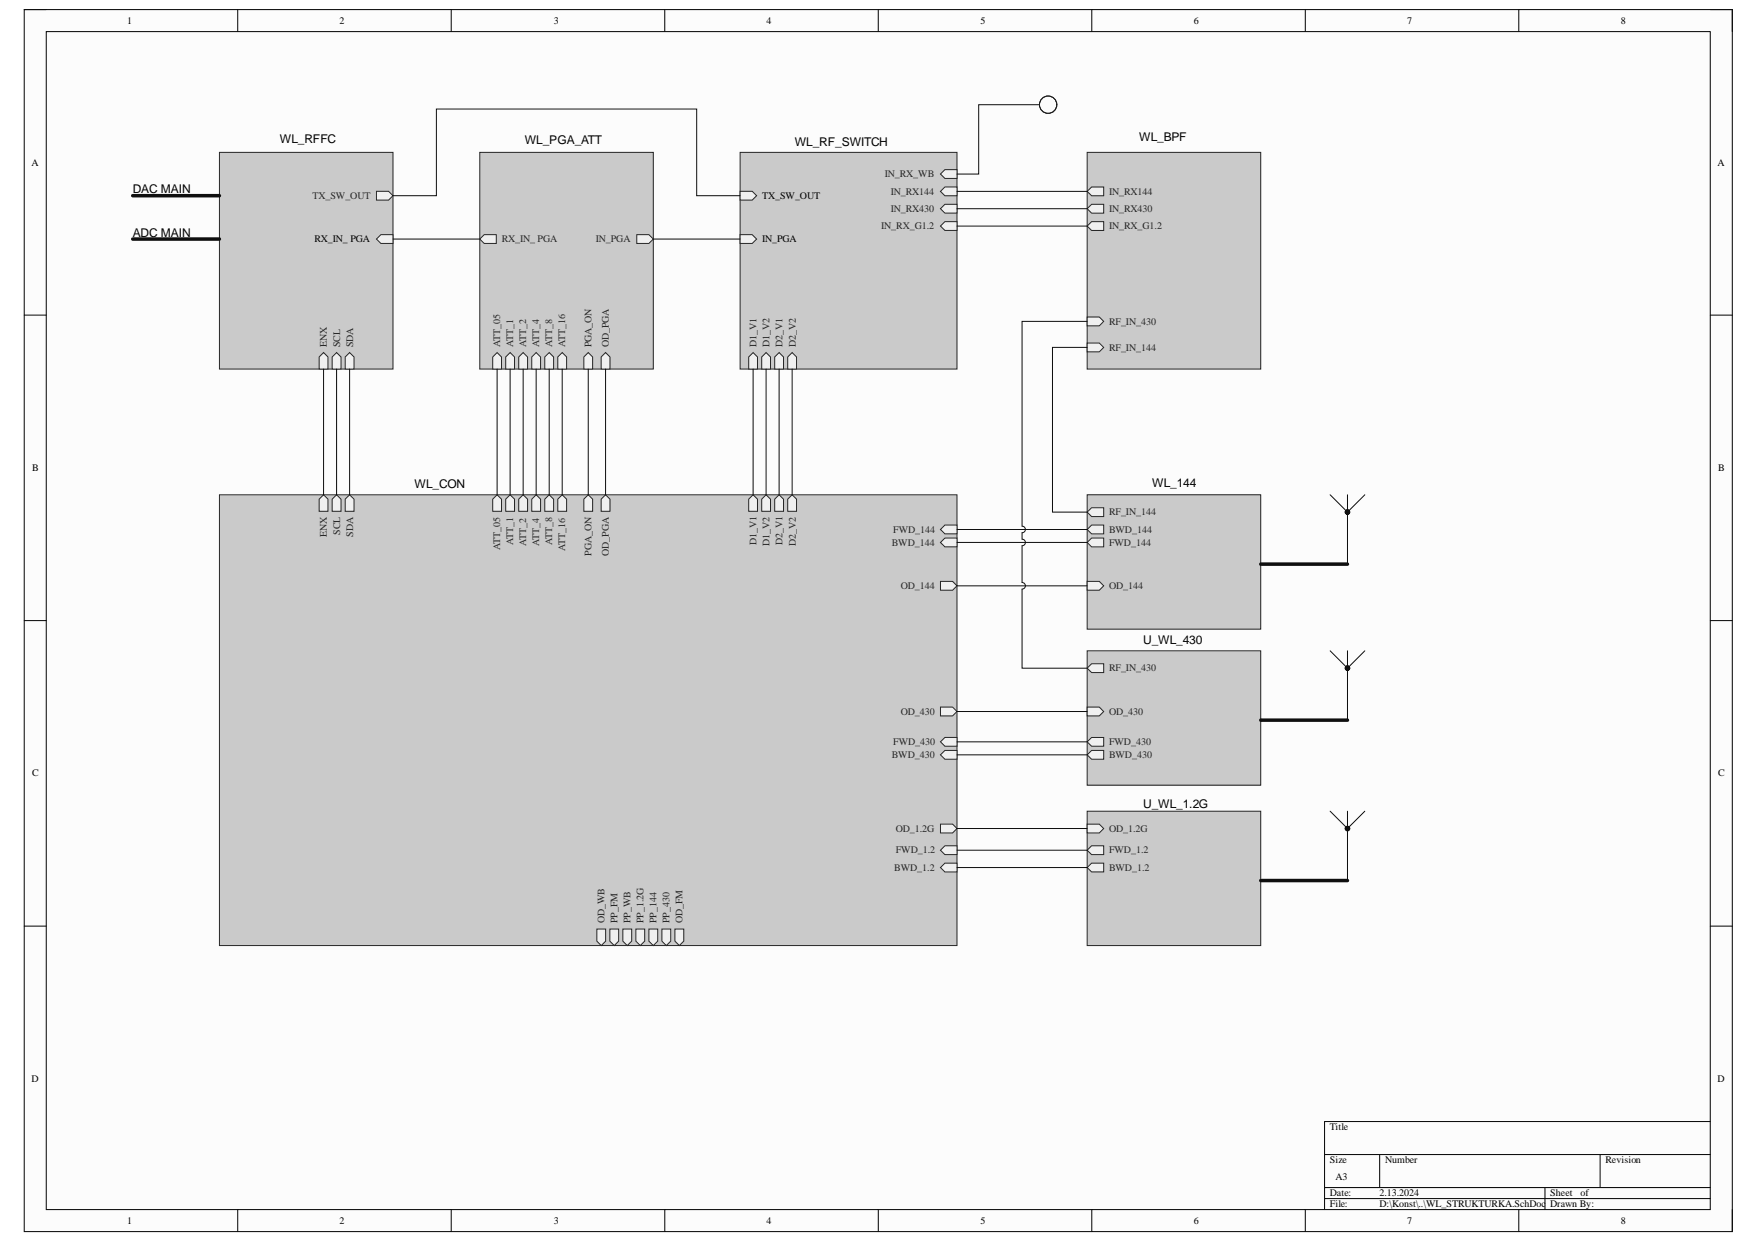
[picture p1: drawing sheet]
<svg xmlns="http://www.w3.org/2000/svg" width="297mm" height="210mm" viewBox="0 0 297 210" stroke-linecap="round" stroke-linejoin="round" font-family="sans-serif">
<path d="M4.1 1.6h288.6v206.5h-288.6z" fill-rule="evenodd" fill="#fcfcfc"/>
<path d="M4.1 1.6h288.6v206.5h-288.6z" fill="none" stroke="#000" stroke-width=".17"/>
<path d="M7.8 5.3h281.2v199.1h-281.2z" fill-rule="evenodd" fill="#fcfcfc"/>
<g fill="none" stroke="#000" stroke-width=".17">
<path d="M4.1 1.6h3.7M7.8 5.3h281.2v199.1h-281.2zM40.2 1.6v3.7M76.2 1.6v3.7M112.3 1.6v3.7M148.4 1.6v3.7M184.5 1.6v3.7M220.5 1.6v3.7M256.6 1.6v3.7M289 1.6h3.7v3.7M4.1 53.3h3.7M289 53.3h3.7"/>
<path d="M4.1 104.9h3.7M289 104.9h3.7M4.1 156.5h3.7M289 156.5h3.7M223.8 195.1h65.2M233.1 195.1v5.6M270.4 195.1v5.6M289 189.5h-65.2v14.9M40.2 204.4v3.7M76.2 204.4v3.7M112.3 204.4v3.7M148.4 204.4v3.7"/>
<path d="M184.5 204.4v3.7M220.5 204.4v3.7M223.8 200.7h65.2M223.8 202.6h65.2M256.6 204.4v3.7M261 200.7v3.7M292.7 204.4v3.7"/>
</g>
<path d="M183.7 83.6h29.3v22.7h-29.3z" fill-rule="evenodd" fill="#cacaca"/>
<path d="M183.7 83.6h29.3v22.7h-29.3z" fill="none" stroke="#262626" stroke-width=".17"/>
<path d="M183.7 91.7l.7-.8h2.1v1.5h-2.1z" fill-rule="evenodd" fill="#f0f0f0"/>
<path d="M183.7 91.7l.7-.8h2.1v1.5h-2.1z" fill="none" stroke="#262626" stroke-width=".17"/>
<path d="M183.7 89.5l.7-.8h2.1v1.5h-2.1z" fill-rule="evenodd" fill="#f0f0f0"/>
<path d="M183.7 89.5l.7-.8h2.1v1.5h-2.1z" fill="none" stroke="#262626" stroke-width=".17"/>
<path d="M183.7 98.3h2l.8 .7-.8 .7h-2z" fill-rule="evenodd" fill="#f0f0f0"/>
<path d="M183.7 98.3h2l.8 .7-.8 .7h-2z" fill="none" stroke="#262626" stroke-width=".17"/>
<path d="M183.7 86.5l.7-.7h2.1v1.5h-2.1z" fill-rule="evenodd" fill="#f0f0f0"/>
<path d="M183.7 86.5l.7-.7h2.1v1.5h-2.1z" fill="none" stroke="#262626" stroke-width=".17"/>
<path d="M37.1 83.6h124.6v76.2h-124.6z" fill-rule="evenodd" fill="#cacaca"/>
<path d="M37.1 83.6h124.6v76.2h-124.6z" fill="none" stroke="#262626" stroke-width=".17"/>
<path d="M126.5 84.4l.7-.8 .8 .8v2h-1.5z" fill-rule="evenodd" fill="#f0f0f0"/>
<path d="M126.5 84.4l.7-.8 .8 .8v2h-1.5z" fill="none" stroke="#262626" stroke-width=".17"/>
<path d="M128.7 84.4l.7-.8 .8 .8v2h-1.5z" fill-rule="evenodd" fill="#f0f0f0"/>
<path d="M128.7 84.4l.7-.8 .8 .8v2h-1.5z" fill="none" stroke="#262626" stroke-width=".17"/>
<path d="M130.9 84.4l.7-.8 .8 .8v2h-1.5z" fill-rule="evenodd" fill="#f0f0f0"/>
<path d="M130.9 84.4l.7-.8 .8 .8v2h-1.5z" fill="none" stroke="#262626" stroke-width=".17"/>
<path d="M133.1 84.4l.7-.8 .8 .8v2h-1.5z" fill-rule="evenodd" fill="#f0f0f0"/>
<path d="M133.1 84.4l.7-.8 .8 .8v2h-1.5z" fill="none" stroke="#262626" stroke-width=".17"/>
<path d="M58.3 84.4l.8-.8 .7 .8v2h-1.5z" fill-rule="evenodd" fill="#f0f0f0"/>
<path d="M58.3 84.4l.8-.8 .7 .8v2h-1.5z" fill="none" stroke="#262626" stroke-width=".17"/>
<path d="M56.1 84.4l.8-.8 .7 .8v2h-1.5z" fill-rule="evenodd" fill="#f0f0f0"/>
<path d="M56.1 84.4l.8-.8 .7 .8v2h-1.5z" fill="none" stroke="#262626" stroke-width=".17"/>
<path d="M53.9 84.4l.8-.8 .7 .8v2h-1.5z" fill-rule="evenodd" fill="#f0f0f0"/>
<path d="M53.9 84.4l.8-.8 .7 .8v2h-1.5z" fill="none" stroke="#262626" stroke-width=".17"/>
<path d="M83.3 84.4l.7-.8 .7 .8v2h-1.4z" fill-rule="evenodd" fill="#f0f0f0"/>
<path d="M83.3 84.4l.7-.8 .7 .8v2h-1.4z" fill="none" stroke="#262626" stroke-width=".17"/>
<path d="M85.4 84.4l.8-.8 .7 .8v2h-1.5z" fill-rule="evenodd" fill="#f0f0f0"/>
<path d="M85.4 84.4l.8-.8 .7 .8v2h-1.5z" fill="none" stroke="#262626" stroke-width=".17"/>
<path d="M87.6 84.4l.8-.8 .7 .8v2h-1.5z" fill-rule="evenodd" fill="#f0f0f0"/>
<path d="M87.6 84.4l.8-.8 .7 .8v2h-1.5z" fill="none" stroke="#262626" stroke-width=".17"/>
<path d="M89.8 84.4l.8-.8 .7 .8v2h-1.5z" fill-rule="evenodd" fill="#f0f0f0"/>
<path d="M89.8 84.4l.8-.8 .7 .8v2h-1.5z" fill="none" stroke="#262626" stroke-width=".17"/>
<path d="M92 84.4l.8-.8 .7 .8v2h-1.5z" fill-rule="evenodd" fill="#f0f0f0"/>
<path d="M92 84.4l.8-.8 .7 .8v2h-1.5z" fill="none" stroke="#262626" stroke-width=".17"/>
<path d="M94.2 84.4l.8-.8 .7 .8v2h-1.5z" fill-rule="evenodd" fill="#f0f0f0"/>
<path d="M94.2 84.4l.8-.8 .7 .8v2h-1.5z" fill="none" stroke="#262626" stroke-width=".17"/>
<path d="M158.9 89.5l.8-.8h2v1.5h-2z" fill-rule="evenodd" fill="#f0f0f0"/>
<path d="M158.9 89.5l.8-.8h2v1.5h-2z" fill="none" stroke="#262626" stroke-width=".17"/>
<path d="M158.9 91.7l.8-.8h2v1.5h-2z" fill-rule="evenodd" fill="#f0f0f0"/>
<path d="M158.9 91.7l.8-.8h2v1.5h-2z" fill="none" stroke="#262626" stroke-width=".17"/>
<path d="M158.9 98.3h2.1l.7 .7-.7 .7h-2.1z" fill-rule="evenodd" fill="#f0f0f0"/>
<path d="M158.9 98.3h2.1l.7 .7-.7 .7h-2.1z" fill="none" stroke="#262626" stroke-width=".17"/>
<path d="M158.9 119.5h2.1l.7 .7-.7 .8h-2.1z" fill-rule="evenodd" fill="#f0f0f0"/>
<path d="M158.9 119.5h2.1l.7 .7-.7 .8h-2.1z" fill="none" stroke="#262626" stroke-width=".17"/>
<path d="M158.9 125.4l.8-.8h2v1.5h-2z" fill-rule="evenodd" fill="#f0f0f0"/>
<path d="M158.9 125.4l.8-.8h2v1.5h-2z" fill="none" stroke="#262626" stroke-width=".17"/>
<path d="M158.9 127.6l.8-.8h2v1.5h-2z" fill-rule="evenodd" fill="#f0f0f0"/>
<path d="M158.9 127.6l.8-.8h2v1.5h-2z" fill="none" stroke="#262626" stroke-width=".17"/>
<path d="M158.9 139.3h2.1l.7 .7-.7 .8h-2.1z" fill-rule="evenodd" fill="#f0f0f0"/>
<path d="M158.9 139.3h2.1l.7 .7-.7 .8h-2.1z" fill="none" stroke="#262626" stroke-width=".17"/>
<path d="M158.9 143.7l.8-.8h2v1.5h-2z" fill-rule="evenodd" fill="#f0f0f0"/>
<path d="M158.9 143.7l.8-.8h2v1.5h-2z" fill="none" stroke="#262626" stroke-width=".17"/>
<path d="M158.9 146.6l.8-.7h2v1.5h-2z" fill-rule="evenodd" fill="#f0f0f0"/>
<path d="M158.9 146.6l.8-.7h2v1.5h-2z" fill="none" stroke="#262626" stroke-width=".17"/>
<path d="M114 157h1.5v2.1l-.7 .7-.8-.7z" fill-rule="evenodd" fill="#f0f0f0"/>
<path d="M114 157h1.5v2.1l-.7 .7-.8-.7z" fill="none" stroke="#262626" stroke-width=".17"/>
<path d="M98.6 84.4l.8-.8 .7 .8v2h-1.5z" fill-rule="evenodd" fill="#f0f0f0"/>
<path d="M98.6 84.4l.8-.8 .7 .8v2h-1.5z" fill="none" stroke="#262626" stroke-width=".17"/>
<path d="M111.8 157h1.5v2.1l-.7 .7-.8-.7z" fill-rule="evenodd" fill="#f0f0f0"/>
<path d="M111.8 157h1.5v2.1l-.7 .7-.8-.7z" fill="none" stroke="#262626" stroke-width=".17"/>
<path d="M109.6 157h1.5v2.1l-.7 .7-.8-.7z" fill-rule="evenodd" fill="#f0f0f0"/>
<path d="M109.6 157h1.5v2.1l-.7 .7-.8-.7z" fill="none" stroke="#262626" stroke-width=".17"/>
<path d="M107.4 157h1.5v2.1l-.7 .7-.8-.7z" fill-rule="evenodd" fill="#f0f0f0"/>
<path d="M107.4 157h1.5v2.1l-.7 .7-.8-.7z" fill="none" stroke="#262626" stroke-width=".17"/>
<path d="M105.2 157h1.5v2.1l-.7 .7-.8-.7z" fill-rule="evenodd" fill="#f0f0f0"/>
<path d="M105.2 157h1.5v2.1l-.7 .7-.8-.7z" fill="none" stroke="#262626" stroke-width=".17"/>
<path d="M103 157h1.5v2.1l-.7 .7-.8-.7z" fill-rule="evenodd" fill="#f0f0f0"/>
<path d="M103 157h1.5v2.1l-.7 .7-.8-.7z" fill="none" stroke="#262626" stroke-width=".17"/>
<path d="M100.8 157h1.5v2.1l-.7 .7-.8-.7z" fill-rule="evenodd" fill="#f0f0f0"/>
<path d="M100.8 157h1.5v2.1l-.7 .7-.8-.7z" fill="none" stroke="#262626" stroke-width=".17"/>
<path d="M101.6 84.4l.7-.8 .8 .8v2h-1.5z" fill-rule="evenodd" fill="#f0f0f0"/>
<path d="M101.6 84.4l.7-.8 .8 .8v2h-1.5z" fill="none" stroke="#262626" stroke-width=".17"/>
<path d="M81.1 25.8h29.3v36.6h-29.3z" fill-rule="evenodd" fill="#cacaca"/>
<path d="M81.1 25.8h29.3v36.6h-29.3z" fill="none" stroke="#262626" stroke-width=".17"/>
<path d="M107.6 39.7h2l.8 .7-.8 .7h-2z" fill-rule="evenodd" fill="#f0f0f0"/>
<path d="M107.6 39.7h2l.8 .7-.8 .7h-2z" fill="none" stroke="#262626" stroke-width=".17"/>
<path d="M81.1 40.4l.7-.7h2.1v1.4h-2.1z" fill-rule="evenodd" fill="#f0f0f0"/>
<path d="M81.1 40.4l.7-.7h2.1v1.4h-2.1z" fill="none" stroke="#262626" stroke-width=".17"/>
<path d="M84 59.6l.7 .7v2.1h-1.4v-2.1z" fill-rule="evenodd" fill="#f0f0f0"/>
<path d="M84 59.6l.7 .7v2.1h-1.4v-2.1z" fill="none" stroke="#262626" stroke-width=".17"/>
<path d="M85.4 60.3l.8-.7 .7 .7v2.1h-1.5z" fill-rule="evenodd" fill="#f0f0f0"/>
<path d="M85.4 60.3l.8-.7 .7 .7v2.1h-1.5z" fill="none" stroke="#262626" stroke-width=".17"/>
<path d="M87.6 60.3l.8-.7 .7 .7v2.1h-1.5z" fill-rule="evenodd" fill="#f0f0f0"/>
<path d="M87.6 60.3l.8-.7 .7 .7v2.1h-1.5z" fill="none" stroke="#262626" stroke-width=".17"/>
<path d="M89.8 60.3l.8-.7 .7 .7v2.1h-1.5z" fill-rule="evenodd" fill="#f0f0f0"/>
<path d="M89.8 60.3l.8-.7 .7 .7v2.1h-1.5z" fill="none" stroke="#262626" stroke-width=".17"/>
<path d="M92 60.3l.8-.7 .7 .7v2.1h-1.5z" fill-rule="evenodd" fill="#f0f0f0"/>
<path d="M92 60.3l.8-.7 .7 .7v2.1h-1.5z" fill="none" stroke="#262626" stroke-width=".17"/>
<path d="M94.2 60.3l.8-.7 .7 .7v2.1h-1.5z" fill-rule="evenodd" fill="#f0f0f0"/>
<path d="M94.2 60.3l.8-.7 .7 .7v2.1h-1.5z" fill="none" stroke="#262626" stroke-width=".17"/>
<path d="M98.6 60.3l.8-.7 .7 .7v2.1h-1.5z" fill-rule="evenodd" fill="#f0f0f0"/>
<path d="M98.6 60.3l.8-.7 .7 .7v2.1h-1.5z" fill="none" stroke="#262626" stroke-width=".17"/>
<path d="M101.6 60.3l.7-.7 .8 .7v2.1h-1.5z" fill-rule="evenodd" fill="#f0f0f0"/>
<path d="M101.6 60.3l.7-.7 .8 .7v2.1h-1.5z" fill="none" stroke="#262626" stroke-width=".17"/>
<path d="M125 25.8h36.7v36.6h-36.7z" fill-rule="evenodd" fill="#cacaca"/>
<path d="M125 25.8h36.7v36.6h-36.7z" fill="none" stroke="#262626" stroke-width=".17"/>
<path d="M125 39.7h2.1l.7 .7-.7 .7h-2.1z" fill-rule="evenodd" fill="#f0f0f0"/>
<path d="M125 39.7h2.1l.7 .7-.7 .7h-2.1z" fill="none" stroke="#262626" stroke-width=".17"/>
<path d="M125 32.3h2.1l.7 .8-.7 .7h-2.1z" fill-rule="evenodd" fill="#f0f0f0"/>
<path d="M125 32.3h2.1l.7 .8-.7 .7h-2.1z" fill="none" stroke="#262626" stroke-width=".17"/>
<path d="M158.9 29.4l.8-.7h2v1.5h-2z" fill-rule="evenodd" fill="#f0f0f0"/>
<path d="M158.9 29.4l.8-.7h2v1.5h-2z" fill="none" stroke="#262626" stroke-width=".17"/>
<path d="M126.5 60.3l.7-.7 .8 .7v2.1h-1.5z" fill-rule="evenodd" fill="#f0f0f0"/>
<path d="M126.5 60.3l.7-.7 .8 .7v2.1h-1.5z" fill="none" stroke="#262626" stroke-width=".17"/>
<path d="M129.4 59.6l.8 .7v2.1h-1.5v-2.1z" fill-rule="evenodd" fill="#f0f0f0"/>
<path d="M129.4 59.6l.8 .7v2.1h-1.5v-2.1z" fill="none" stroke="#262626" stroke-width=".17"/>
<path d="M130.9 60.3l.7-.7 .8 .7v2.1h-1.5z" fill-rule="evenodd" fill="#f0f0f0"/>
<path d="M130.9 60.3l.7-.7 .8 .7v2.1h-1.5z" fill="none" stroke="#262626" stroke-width=".17"/>
<path d="M133.1 60.3l.7-.7 .8 .7v2.1h-1.5z" fill-rule="evenodd" fill="#f0f0f0"/>
<path d="M133.1 60.3l.7-.7 .8 .7v2.1h-1.5z" fill="none" stroke="#262626" stroke-width=".17"/>
<path d="M158.9 32.3l.8-.7h2v1.5h-2z" fill-rule="evenodd" fill="#f0f0f0"/>
<path d="M158.9 32.3l.8-.7h2v1.5h-2z" fill="none" stroke="#262626" stroke-width=".17"/>
<path d="M158.9 35.3l.8-.8h2v1.5h-2z" fill-rule="evenodd" fill="#f0f0f0"/>
<path d="M158.9 35.3l.8-.8h2v1.5h-2z" fill="none" stroke="#262626" stroke-width=".17"/>
<path d="M158.9 38.2l.8-.7h2v1.4h-2z" fill-rule="evenodd" fill="#f0f0f0"/>
<path d="M158.9 38.2l.8-.7h2v1.4h-2z" fill="none" stroke="#262626" stroke-width=".17"/>
<path d="M37.1 25.8h29.3v36.6h-29.3z" fill-rule="evenodd" fill="#cacaca"/>
<path d="M37.1 25.8h29.3v36.6h-29.3z" fill="none" stroke="#262626" stroke-width=".17"/>
<path d="M63.6 40.4l.8-.7h2v1.4h-2z" fill-rule="evenodd" fill="#f0f0f0"/>
<path d="M63.6 40.4l.8-.7h2v1.4h-2z" fill="none" stroke="#262626" stroke-width=".17"/>
<path d="M63.6 32.3h2.1l.7 .8-.7 .7h-2.1z" fill-rule="evenodd" fill="#f0f0f0"/>
<path d="M63.6 32.3h2.1l.7 .8-.7 .7h-2.1z" fill="none" stroke="#262626" stroke-width=".17"/>
<path d="M58.3 60.3l.8-.7 .7 .7v2.1h-1.5z" fill-rule="evenodd" fill="#f0f0f0"/>
<path d="M58.3 60.3l.8-.7 .7 .7v2.1h-1.5z" fill="none" stroke="#262626" stroke-width=".17"/>
<path d="M56.1 60.3l.8-.7 .7 .7v2.1h-1.5z" fill-rule="evenodd" fill="#f0f0f0"/>
<path d="M56.1 60.3l.8-.7 .7 .7v2.1h-1.5z" fill="none" stroke="#262626" stroke-width=".17"/>
<path d="M53.9 60.3l.8-.7 .7 .7v2.1h-1.5z" fill-rule="evenodd" fill="#f0f0f0"/>
<path d="M53.9 60.3l.8-.7 .7 .7v2.1h-1.5z" fill="none" stroke="#262626" stroke-width=".17"/>
<path d="M183.7 25.8h29.3v36.6h-29.3z" fill-rule="evenodd" fill="#cacaca"/>
<path d="M183.7 25.8h29.3v36.6h-29.3z" fill="none" stroke="#262626" stroke-width=".17"/>
<path d="M183.7 58h2l.8 .7-.8 .8h-2z" fill-rule="evenodd" fill="#f0f0f0"/>
<path d="M183.7 58h2l.8 .7-.8 .8h-2z" fill="none" stroke="#262626" stroke-width=".17"/>
<path d="M183.7 53.6h2l.8 .7-.8 .8h-2z" fill-rule="evenodd" fill="#f0f0f0"/>
<path d="M183.7 53.6h2l.8 .7-.8 .8h-2z" fill="none" stroke="#262626" stroke-width=".17"/>
<path d="M183.7 32.3l.7-.7h2.1v1.5h-2.1z" fill-rule="evenodd" fill="#f0f0f0"/>
<path d="M183.7 32.3l.7-.7h2.1v1.5h-2.1z" fill="none" stroke="#262626" stroke-width=".17"/>
<path d="M183.7 35.3l.7-.8h2.1v1.5h-2.1z" fill-rule="evenodd" fill="#f0f0f0"/>
<path d="M183.7 35.3l.7-.8h2.1v1.5h-2.1z" fill="none" stroke="#262626" stroke-width=".17"/>
<path d="M183.7 38.2l.7-.7h2.1v1.4h-2.1z" fill-rule="evenodd" fill="#f0f0f0"/>
<path d="M183.7 38.2l.7-.7h2.1v1.4h-2.1z" fill="none" stroke="#262626" stroke-width=".17"/>
<path d="M183.7 110h29.3v22.7h-29.3z" fill-rule="evenodd" fill="#cacaca"/>
<path d="M183.7 110h29.3v22.7h-29.3z" fill="none" stroke="#262626" stroke-width=".17"/>
<path d="M183.7 125.4l.7-.8h2.1v1.5h-2.1z" fill-rule="evenodd" fill="#f0f0f0"/>
<path d="M183.7 125.4l.7-.8h2.1v1.5h-2.1z" fill="none" stroke="#262626" stroke-width=".17"/>
<path d="M183.7 127.6l.7-.8h2.1v1.5h-2.1z" fill-rule="evenodd" fill="#f0f0f0"/>
<path d="M183.7 127.6l.7-.8h2.1v1.5h-2.1z" fill="none" stroke="#262626" stroke-width=".17"/>
<path d="M183.7 119.5h2l.8 .8-.8 .7h-2z" fill-rule="evenodd" fill="#f0f0f0"/>
<path d="M183.7 119.5h2l.8 .8-.8 .7h-2z" fill="none" stroke="#262626" stroke-width=".17"/>
<path d="M183.7 112.9l.7-.7h2.1v1.5h-2.1z" fill-rule="evenodd" fill="#f0f0f0"/>
<path d="M183.7 112.9l.7-.7h2.1v1.5h-2.1z" fill="none" stroke="#262626" stroke-width=".17"/>
<g fill="none" stroke="#0e0e0e" stroke-width=".17">
<path d="M66.4 33.1h7.3v-14.7h44v14.7h7.3M66.4 40.4h14.7M110.4 40.4h14.6M54.7 62.4v21.2M56.9 62.4v21.2M59.1 62.4v21.2M84 62.4v21.2M86.2 62.4v21.2M88.4 62.4v21.2M90.6 62.4v21.2M92.8 62.4v21.2M95 62.4v21.2"/>
<path d="M127.2 62.4v21.2M129.4 62.4v21.2M131.6 62.4v21.2M133.8 62.4v21.2M227.7 83.6v11.7"/>
</g>
<path d="M22.4 33.1h14.7M22.4 40.4h14.7M213 95.3h14.7" fill="none" stroke="#0e0e0e" stroke-width=".59"/>
<circle cx="227.7" cy="86.6" r=".37" fill="#0e0e0e"/>
<g fill="none" stroke="#0e0e0e" stroke-width=".17">
<path d="M230.6 83.6l-2.9 2.9"/>
<circle cx="227.7" cy="86.6" r=".37"/>
</g>
<circle cx="227.7" cy="86.6" r=".37" fill="#0e0e0e"/>
<g fill="none" stroke="#0e0e0e" stroke-width=".17">
<path d="M224.7 83.6l3 2.9"/>
<circle cx="227.7" cy="86.6" r=".37"/>
</g>
<circle cx="227.7" cy="86.6" r=".37" fill="#0e0e0e"/>
<g fill="none" stroke="#0e0e0e" stroke-width=".17">
<path d="M161.7 89.5h22M161.7 91.7h22M161.7 99h22"/>
<circle cx="227.7" cy="86.6" r=".37"/>
</g>
<path d="M183.7 137.1h29.3v22.7h-29.3z" fill-rule="evenodd" fill="#cacaca"/>
<path d="M183.7 137.1h29.3v22.7h-29.3z" fill="none" stroke="#262626" stroke-width=".17"/>
<path d="M183.7 139.3h2l.8 .7-.8 .8h-2z" fill-rule="evenodd" fill="#f0f0f0"/>
<path d="M183.7 139.3h2l.8 .7-.8 .8h-2z" fill="none" stroke="#262626" stroke-width=".17"/>
<path d="M183.7 143.7l.7-.8h2.1v1.5h-2.1z" fill-rule="evenodd" fill="#f0f0f0"/>
<path d="M183.7 143.7l.7-.8h2.1v1.5h-2.1z" fill="none" stroke="#262626" stroke-width=".17"/>
<path d="M183.7 146.6l.7-.7h2.1v1.5h-2.1z" fill-rule="evenodd" fill="#f0f0f0"/>
<path d="M183.7 146.6l.7-.7h2.1v1.5h-2.1z" fill="none" stroke="#262626" stroke-width=".17"/>
<path d="M227.7 110v11.7M161.7 127.6h22M161.7 140h22M161.7 143.7h22M161.7 146.6h22" fill="none" stroke="#0e0e0e" stroke-width=".17"/>
<path d="M213 121.7h14.7" fill="none" stroke="#0e0e0e" stroke-width=".59"/>
<circle cx="227.7" cy="112.9" r=".37" fill="#0e0e0e"/>
<g fill="none" stroke="#0e0e0e" stroke-width=".17">
<path d="M230.6 110l-2.9 2.9"/>
<circle cx="227.7" cy="112.9" r=".37"/>
</g>
<circle cx="227.7" cy="112.9" r=".37" fill="#0e0e0e"/>
<g fill="none" stroke="#0e0e0e" stroke-width=".17">
<path d="M224.7 110l3 2.9"/>
<circle cx="227.7" cy="112.9" r=".37"/>
</g>
<circle cx="227.7" cy="112.9" r=".37" fill="#0e0e0e"/>
<g fill="none" stroke="#0e0e0e" stroke-width=".17">
<path d="M227.7 137.1v11.7"/>
<circle cx="227.7" cy="112.9" r=".37"/>
</g>
<path d="M213 148.8h14.7" fill="none" stroke="#0e0e0e" stroke-width=".59"/>
<circle cx="227.7" cy="140" r=".37" fill="#0e0e0e"/>
<g fill="none" stroke="#0e0e0e" stroke-width=".17">
<path d="M230.6 137.1l-2.9 2.9"/>
<circle cx="227.7" cy="140" r=".37"/>
</g>
<circle cx="227.7" cy="140" r=".37" fill="#0e0e0e"/>
<g fill="none" stroke="#0e0e0e" stroke-width=".17">
<path d="M224.7 137.1l3 2.9"/>
<circle cx="227.7" cy="140" r=".37"/>
</g>
<circle cx="227.7" cy="140" r=".37" fill="#0e0e0e"/>
<g fill="none" stroke="#0e0e0e" stroke-width=".17">
<path d="M175.6 17.7h-10.2v11.7h-3.7M161.7 32.3h22M161.7 35.3h22M161.7 38.2h22M183.7 58.7h-5.9v27.8h5.9M183.7 54.3h-11v34.6a.55 .55 0 0 1 .6 .6 .55 .55 0 0 1-.6 .5v1.1a.55 .55 0 0 1 .6 .6 .55 .55 0 0 1-.6 .5v6.2a.55 .55 0 0 1 .6 .6 .55 .55 0 0 1-.6 .6v13.3h11M99.4 62.4v21.2M102.3 62.4v21.2M161.7 125.4h22M161.7 120.3h22"/>
<circle cx="227.7" cy="140" r=".37"/>
</g>
<circle cx="177.1" cy="17.7" r="1.46" fill="none" stroke="#1c1c1c" stroke-width=".17"/>
<g font-size="2">
<text x="192.5" y="23.8">WL_BPF</text>
<text x="47.3" y="24.2">WL_RFFC</text>
<text x="88.7" y="24.3">WL_PGA_ATT</text>
<text x="134.3" y="24.6">WL_RF_SWITCH</text>
<text x="22.4" y="32.6">DAC MAIN</text>
<text x="22.4" y="40">ADC MAIN</text>
<text x="70.1" y="82.4">WL_CON</text>
<text x="194.7" y="82.3">WL_144</text>
<text x="193.2" y="108.8">U_WL_430</text>
<text x="193.2" y="136.6">U_WL_1.2G</text>
</g>
<g font-size="1.7">
<text x="21.5" y="4.1">1</text>
<text x="57.4" y="4.1">2</text>
<text x="93.6" y="4.1">3</text>
<text x="129.5" y="4.1">4</text>
<text x="165.7" y="4.1">5</text>
<text x="201.7" y="4.1">6</text>
<text x="237.7" y="4.1">7</text>
<text x="273.9" y="4.1">8</text>
<text x="5.3" y="28">A</text>
<text x="290.2" y="28">A</text>
<text x="128.8" y="33.6">TX_SW_OUT</text>
<text x="53.1" y="40.9">RX_IN_ PGA</text>
<text x="128.8" y="40.9">IN_PGA</text>
<text x="5.4" y="79.6">B</text>
<text x="290.3" y="79.6">B</text>
<text x="5.4" y="131.2">C</text>
<text x="290.3" y="131.2">C</text>
<text x="5.3" y="182.9">D</text>
<text x="290.2" y="182.9">D</text>
<text x="224.7" y="191">Title</text>
<text x="224.7" y="196.6">Size</text>
<text x="234" y="196.6">Number</text>
<text x="271.2" y="196.6">Revision</text>
<text x="224.7" y="202.1">Date:</text>
<text x="225.6" y="199.4">A3</text>
<text x="233.1" y="202.1">2.13.2024</text>
<text x="261.9" y="202.1">Sheet</text>
<text x="267" y="202.1">of</text>
<text x="21.5" y="206.8">1</text>
<text x="57.4" y="206.8">2</text>
<text x="93.6" y="206.8">3</text>
<text x="129.5" y="206.8">4</text>
<text x="165.7" y="206.8">5</text>
<text x="201.7" y="206.8">6</text>
<text x="224.7" y="204">File:</text>
<text x="233.1" y="204">D:\Konst\..\WL_STRUKTURKA.SchDoc</text>
<text x="237.7" y="206.8">7</text>
<text x="261.9" y="204">Drawn By:</text>
<text x="273.9" y="206.8">8</text>
</g>
<g font-size="1.7" fill="#262626">
<text x="149.5" y="29.9">IN_RX_WB</text>
<text x="52.8" y="33.6">TX_SW_OUT</text>
<text x="150.5" y="32.9">IN_RX144</text>
<text x="150.5" y="35.8">IN_RX430</text>
<text x="187.4" y="32.9">IN_RX144</text>
<text x="187.4" y="35.8">IN_RX430</text>
<text x="84.8" y="40.9">RX_IN_ PGA</text>
<text x="100.7" y="40.9">IN_PGA</text>
<text x="148.9" y="38.7">IN_RX_G1.2</text>
<text x="187.4" y="38.7">IN_RX_G1.2</text>
<text x="55.2" y="58.7" transform="rotate(-90 55.2 58.7)">ENX</text>
<text x="57.4" y="58.7" transform="rotate(-90 57.4 58.7)">SCL</text>
<text x="59.6" y="58.7" transform="rotate(-90 59.6 58.7)">SDA</text>
<text x="84.5" y="58.7" transform="rotate(-90 84.5 58.7)">ATT_05</text>
<text x="86.7" y="58.7" transform="rotate(-90 86.7 58.7)">ATT_1</text>
<text x="88.9" y="58.7" transform="rotate(-90 88.9 58.7)">ATT_2</text>
<text x="91.1" y="58.7" transform="rotate(-90 91.1 58.7)">ATT_4</text>
<text x="93.3" y="58.7" transform="rotate(-90 93.3 58.7)">ATT_8</text>
<text x="95.5" y="58.7" transform="rotate(-90 95.5 58.7)">ATT_16</text>
<text x="99.9" y="58.7" transform="rotate(-90 99.9 58.7)">PGA_ON</text>
<text x="102.9" y="58.7" transform="rotate(-90 102.9 58.7)">OD_PGA</text>
<text x="127.8" y="58.7" transform="rotate(-90 127.8 58.7)">D1_V1</text>
<text x="130" y="58.7" transform="rotate(-90 130 58.7)">D1_V2</text>
<text x="132.2" y="58.7" transform="rotate(-90 132.2 58.7)">D2_V1</text>
<text x="134.4" y="58.7" transform="rotate(-90 134.4 58.7)">D2_V2</text>
<text x="187.4" y="59.3">RF_IN_144</text>
<text x="187.4" y="54.9">RF_IN_430</text>
<text x="187.4" y="87.1">RF_IN_144</text>
<text x="55.2" y="90.8" transform="rotate(-90 55.2 90.8)">ENX</text>
<text x="57.4" y="90.4" transform="rotate(-90 57.4 90.4)">SCL</text>
<text x="59.6" y="90.7" transform="rotate(-90 59.6 90.7)">SDA</text>
<text x="84.5" y="93" transform="rotate(-90 84.5 93)">ATT_05</text>
<text x="86.7" y="92.1" transform="rotate(-90 86.7 92.1)">ATT_1</text>
<text x="88.9" y="92.2" transform="rotate(-90 88.9 92.2)">ATT_2</text>
<text x="91.1" y="92.2" transform="rotate(-90 91.1 92.2)">ATT_4</text>
<text x="93.3" y="92.2" transform="rotate(-90 93.3 92.2)">ATT_8</text>
<text x="95.5" y="93.1" transform="rotate(-90 95.5 93.1)">ATT_16</text>
<text x="99.9" y="93.9" transform="rotate(-90 99.9 93.9)">PGA_ON</text>
<text x="102.9" y="93.9" transform="rotate(-90 102.9 93.9)">OD_PGA</text>
<text x="127.8" y="92.1" transform="rotate(-90 127.8 92.1)">D1_V1</text>
<text x="130" y="92.2" transform="rotate(-90 130 92.2)">D1_V2</text>
<text x="132.2" y="92.1" transform="rotate(-90 132.2 92.1)">D2_V1</text>
<text x="134.4" y="92.2" transform="rotate(-90 134.4 92.2)">D2_V2</text>
<text x="150.7" y="92.2">BWD_144</text>
<text x="150.9" y="90">FWD_144</text>
<text x="187.4" y="92.2">FWD_144</text>
<text x="187.4" y="90">BWD_144</text>
<text x="152.2" y="99.5">OD_144</text>
<text x="187.4" y="99.5">OD_144</text>
<text x="187.4" y="113.5">RF_IN_430</text>
<text x="150.9" y="125.9">FWD_430</text>
<text x="152.2" y="120.8">OD_430</text>
<text x="187.4" y="125.9">FWD_430</text>
<text x="187.4" y="120.8">OD_430</text>
<text x="150.7" y="128.1">BWD_430</text>
<text x="187.4" y="128.1">BWD_430</text>
<text x="151.4" y="140.6">OD_1.2G</text>
<text x="187.4" y="140.6">OD_1.2G</text>
<text x="151.1" y="147.2">BWD_1.2</text>
<text x="151.4" y="144.2">FWD_1.2</text>
<text x="187.4" y="144.2">FWD_1.2</text>
<text x="187.4" y="147.2">BWD_1.2</text>
<text x="102.1" y="156.1" transform="rotate(-90 102.1 156.1)">OD_WB</text>
<text x="104.3" y="156.1" transform="rotate(-90 104.3 156.1)">PP_FM</text>
<text x="106.5" y="156.1" transform="rotate(-90 106.5 156.1)">PP_WB</text>
<text x="108.7" y="156.1" transform="rotate(-90 108.7 156.1)">PP_1.2G</text>
<text x="110.9" y="156.1" transform="rotate(-90 110.9 156.1)">PP_144</text>
<text x="113.1" y="156.1" transform="rotate(-90 113.1 156.1)">PP_430</text>
<text x="115.3" y="156.1" transform="rotate(-90 115.3 156.1)">OD_FM</text>
</g>
</svg>
